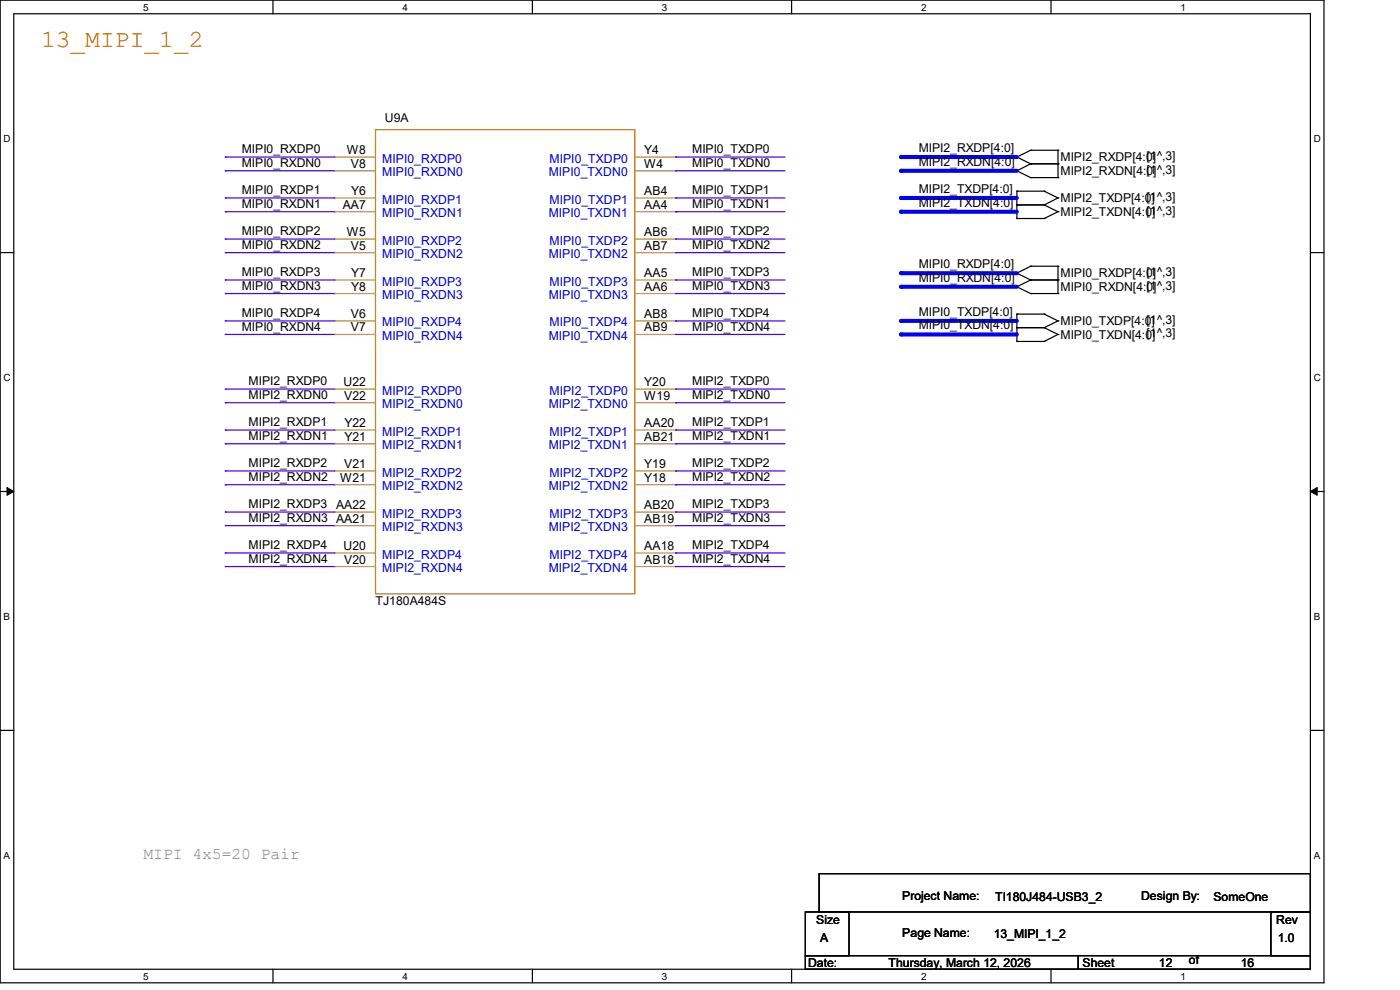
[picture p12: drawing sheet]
<svg xmlns="http://www.w3.org/2000/svg" width="297mm" height="210mm" viewBox="0 0 297 210" stroke-linecap="round" stroke-linejoin="round" font-family="sans-serif">
<path d="M0 0h280.9v208.5h-280.9zM2.9 2.9h275.1v202.7h-275.1z" fill="none" stroke="#000" stroke-width=".25"/>
<g fill="#fff">
<path d="M30.4 .3h1.1v2.4h-1.1z"/>
<path d="M30.4 205.9h1.1v2.3h-1.1z"/>
</g>
<path d="M57.9 0v2.9M57.9 205.6v2.9" fill="none" stroke="#000" stroke-width=".25"/>
<g fill="#fff">
<path d="M85.4 .3h1.1v2.4h-1.1z"/>
<path d="M85.4 205.9h1.1v2.3h-1.1z"/>
</g>
<path d="M112.9 0v2.9M112.9 205.6v2.9" fill="none" stroke="#000" stroke-width=".25"/>
<g fill="#fff">
<path d="M140.4 .3h1.2v2.4h-1.2z"/>
<path d="M140.4 205.9h1.2v2.3h-1.2z"/>
</g>
<path d="M167.9 0v2.9M167.9 205.6v2.9" fill="none" stroke="#000" stroke-width=".25"/>
<g fill="#fff">
<path d="M195.4 .3h1.2v2.4h-1.2z"/>
<path d="M195.4 205.9h1.2v2.3h-1.2z"/>
</g>
<path d="M223 0v2.9M223 205.6v2.9" fill="none" stroke="#000" stroke-width=".25"/>
<g fill="#fff">
<path d="M250.4 .3h1.2v2.4h-1.2z"/>
<path d="M250.4 205.9h1.2v2.3h-1.2z"/>
<path d="M.8 28.2h1.4v2.4h-1.4z"/>
<path d="M278.7 28.2h1.5v2.4h-1.5z"/>
<path d="M.8 78.9h1.4v2.3h-1.4z"/>
<path d="M278.7 78.9h1.5v2.3h-1.5z"/>
</g>
<path d="M0 53.6h2.9M278 53.6h2.9" fill="none" stroke="#000" stroke-width=".25"/>
<g fill="#fff">
<path d="M.8 129.6h1.3v2.3h-1.3z"/>
<path d="M278.7 129.6h1.4v2.3h-1.4z"/>
</g>
<path d="M0 104.3h2.9M278 104.3h2.9" fill="none" stroke="#000" stroke-width=".25"/>
<path d="M1.5 103.4l1.4 .9-1.4 .8zM278 104.3l1.4-.9v1.7z" fill="#000" stroke="#000" stroke-width=".21"/>
<g fill="#fff">
<path d="M.8 180.3h1.3v2.3h-1.3z"/>
<path d="M278.7 180.3h1.4v2.3h-1.4z"/>
</g>
<g fill="none" stroke="#000" stroke-width=".25">
<path d="M215.7 33.3h.1M215.7 36.2h.1M215.7 33.3l3 1.5M215.7 36.2l3 1.5M218.7 31.9h.1M218.7 34.8h.1M218.7 37.7h.1M218.7 31.9l-3 1.4M218.7 31.9h5.8M218.7 34.8h5.8M218.7 34.8l-3 1.4M218.7 37.7h5.8"/>
<path d="M224.5 31.9h.1M224.5 34.8h.1M224.5 37.7h.1M224.5 31.9v5.8M215.7 58h.1M215.7 43.5h.1M215.7 40.6h.1M215.7 46.4h.1M215.7 40.6v5.8M215.7 58l3 1.4M215.7 40.6h5.8M215.7 43.5h5.8"/>
<path d="M215.7 46.4h5.8M218.7 56.5h.1M218.7 59.4h.1M218.7 56.5l-3 1.5M218.7 56.5h5.8M218.7 59.4h5.8M218.7 59.4l-3 1.4M221.5 40.6h.1M221.5 43.5h.1M221.5 46.4h.1M221.5 40.6l3 1.4M221.5 43.5l3 1.4"/>
<path d="M224.5 56.5h.1M224.5 59.4h.1M224.5 42h.1M224.5 44.9h.1M224.5 56.5v5.8M224.5 42l-3 1.5M224.5 44.9l-3 1.5M215.7 69.5h.1M215.7 66.6h.1M215.7 72.4h.1M215.7 60.8h.1M215.7 66.6h5.8"/>
<path d="M215.7 69.5h5.8M215.7 66.6v5.8M215.7 72.4h5.8M215.7 60.8l3 1.5M218.7 62.3h.1M218.7 62.3h5.8M221.5 66.6h.1M221.5 69.5h.1M221.5 72.4h.1M221.5 66.6l3 1.5M221.5 69.5l3 1.5M224.5 68.1h.1"/>
<path d="M224.5 71h.1M224.5 62.3h.1M224.5 68.1l-3 1.4M224.5 71l-3 1.4M0 154.9h2.9M278 154.9h2.9M170.9 193.5h9.2v9.2h-9.2zM173.8 185.3h104.2v8.2h-104.2zM269.6 193.5h8.4v9.2h-8.4zM170.9 202.7h57.9v2.9h-57.9zM228.8 202.7h49.2v2.9h-49.2z"/>
</g>
<path d="M79.7 27.5h55v98.5h-55z" fill="none" stroke="#cc8006" stroke-width=".25"/>
<g fill="none" stroke="#a84" stroke-width=".25">
<path d="M71 33.3h.1M71 36.2h.1M71 33.3h8.7M71 36.2h8.7M134.7 33.3h8.6M134.7 36.2h8.6M143.3 33.3h.1M143.3 36.2h.1M71 42h.1M71 50.7h.1M71 59.4h.1M71 44.9h.1"/>
<path d="M71 53.6h.1M71 42h8.7M71 50.7h8.7M71 59.4h8.7M71 44.9h8.7M71 53.6h8.7M134.7 42h8.6M134.7 50.7h8.6M134.7 59.4h8.6M134.7 44.9h8.6M134.7 53.6h8.6M143.3 42h.1"/>
<path d="M143.3 50.7h.1M143.3 59.4h.1M143.3 44.9h.1M143.3 53.6h.1M71 68.1h.1M71 62.3h.1M71 71h.1M71 68.1h8.7M71 62.3h8.7M71 71h8.7M134.7 68.1h8.6M134.7 62.3h8.6"/>
<path d="M134.7 71h8.6M143.3 68.1h.1M143.3 62.3h.1M143.3 71h.1M71 82.5h.1M71 91.2h.1M71 99.9h.1M71 85.4h.1M71 94.1h.1M71 82.5h8.7M71 91.2h8.7M71 99.9h8.7"/>
<path d="M71 85.4h8.7M71 94.1h8.7M134.7 82.5h8.6M134.7 91.2h8.6M134.7 99.9h8.6M134.7 85.4h8.6M134.7 94.1h8.6M143.3 82.5h.1M143.3 91.2h.1M143.3 99.9h.1M143.3 85.4h.1M143.3 94.1h.1"/>
<path d="M71 108.6h.1M71 117.3h.1M71 102.8h.1M71 111.5h.1M71 108.6h8.7M71 117.3h8.7M71 102.8h8.7M71 111.5h8.7M134.7 108.6h8.6M134.7 117.3h8.6M134.7 102.8h8.6M134.7 111.5h8.6"/>
<path d="M143.3 108.6h.1M143.3 117.3h.1M143.3 102.8h.1M143.3 111.5h.1M71 120.2h.1M71 120.2h8.7M134.7 120.2h8.6M143.3 120.2h.1"/>
</g>
<path d="M191.1 68.1h24.6" fill="none" stroke="#00f" stroke-width=".85"/>
<circle cx="191.1" cy="68.1" r=".42" fill="#00f"/>
<path d="M191.1 71h24.6" fill="none" stroke="#00f" stroke-width=".85"/>
<circle cx="191.1" cy="71" r=".42" fill="#00f"/>
<path d="M191.1 58h24.6" fill="none" stroke="#00f" stroke-width=".85"/>
<circle cx="191.1" cy="58" r=".42" fill="#00f"/>
<path d="M191.1 60.8h24.6" fill="none" stroke="#00f" stroke-width=".85"/>
<circle cx="191.1" cy="60.8" r=".42" fill="#00f"/>
<path d="M191.1 42h24.6" fill="none" stroke="#00f" stroke-width=".85"/>
<circle cx="191.1" cy="42" r=".42" fill="#00f"/>
<path d="M191.1 44.9h24.6" fill="none" stroke="#00f" stroke-width=".85"/>
<circle cx="191.1" cy="44.9" r=".42" fill="#00f"/>
<path d="M191.1 33.3h24.6" fill="none" stroke="#00f" stroke-width=".85"/>
<circle cx="191.1" cy="33.3" r=".42" fill="#00f"/>
<path d="M191.1 36.2h24.6" fill="none" stroke="#00f" stroke-width=".85"/>
<circle cx="191.1" cy="36.2" r=".42" fill="#00f"/>
<g fill="none" stroke="#4200ff" stroke-width=".25">
<path d="M47.8 33.3h.1M47.8 36.2h.1M47.8 33.3h23.2M47.8 36.2h23.2M143.3 33.3h.1M143.3 36.2h.1M143.3 33.3h23.2M143.3 36.2h23.2M47.8 42h.1M47.8 44.9h.1M47.8 50.7h.1M47.8 53.6h.1"/>
<path d="M47.8 59.4h.1M47.8 42h23.2M47.8 44.9h23.2M47.8 50.7h23.2M47.8 53.6h23.2M47.8 59.4h23.2M143.3 42h.1M143.3 44.9h.1M143.3 50.7h.1M143.3 53.6h.1M143.3 59.4h.1M143.3 42h23.2"/>
<path d="M143.3 44.9h23.2M143.3 50.7h23.2M143.3 53.6h23.2M143.3 59.4h23.2M47.8 62.3h.1M47.8 68.1h.1M47.8 71h.1M47.8 62.3h23.2M47.8 68.1h23.2M47.8 71h23.2M143.3 62.3h.1M143.3 68.1h.1"/>
<path d="M143.3 71h.1M143.3 62.3h23.2M143.3 68.1h23.2M143.3 71h23.2M47.8 99.9h.1M47.8 91.2h.1M47.8 94.1h.1M47.8 82.5h.1M47.8 85.4h.1M47.8 99.9h23.2M47.8 91.2h23.2M47.8 94.1h23.2"/>
<path d="M47.8 82.5h23.2M47.8 85.4h23.2M143.3 82.5h.1M143.3 85.4h.1M143.3 91.2h.1M143.3 94.1h.1M143.3 99.9h.1M143.3 99.9h23.2M143.3 91.2h23.2M143.3 94.1h23.2M143.3 82.5h23.2M143.3 85.4h23.2"/>
<path d="M47.8 117.3h.1M47.8 108.6h.1M47.8 111.5h.1M47.8 102.8h.1M47.8 117.3h23.2M47.8 108.6h23.2M47.8 111.5h23.2M47.8 102.8h23.2M143.3 102.8h.1M143.3 108.6h.1M143.3 111.5h.1M143.3 117.3h.1"/>
<path d="M143.3 117.3h23.2M143.3 108.6h23.2M143.3 111.5h23.2M143.3 102.8h23.2M47.8 120.2h.1M47.8 120.2h23.2M143.3 120.2h.1M143.3 120.2h23.2"/>
</g>
<text font-size="5.2" fill="#f00" x="8.7" y="10">13_MIPI_1_2</text>
<text font-size="3.5" fill="#808080" x="30.4" y="182.3">MIPI 4x5=20 Pair</text>
<g font-size="2.6">
<text x="81.7" y="25.8">U9A</text>
<text x="51.3" y="32.5">MIPI0_RXDP0</text>
<text x="51.3" y="35.4">MIPI0_RXDN0</text>
<text x="73.6" y="32.7">W8</text>
<text x="74.5" y="35.6">V8</text>
<text x="136.7" y="32.7">Y4</text>
<text x="136.7" y="35.6">W4</text>
<text x="146.9" y="32.5">MIPI0_TXDP0</text>
<text x="146.9" y="35.4">MIPI0_TXDN0</text>
<text x="194.9" y="32.2">MIPI2_RXDP[4:0]</text>
<text x="194.9" y="35.1">MIPI2_RXDN[4:0]</text>
<text x="225" y="34.2">MIPI2_RXDP[4:0]</text>
<text x="243.2" y="33.9">[1^,3]</text>
<text x="51.3" y="41.2">MIPI0_RXDP1</text>
<text x="74.5" y="41.4">Y6</text>
<text x="136.7" y="41.4">AB4</text>
<text x="146.9" y="41.2">MIPI0_TXDP1</text>
<text x="194.9" y="40.9">MIPI2_TXDP[4:0]</text>
<text x="225" y="37.1">MIPI2_RXDN[4:0]</text>
<text x="243.2" y="36.8">[1^,3]</text>
<text x="51.3" y="44.1">MIPI0_RXDN1</text>
<text x="72.7" y="44.3">AA7</text>
<text x="136.7" y="44.3">AA4</text>
<text x="146.9" y="44.1">MIPI0_TXDN1</text>
<text x="194.9" y="43.8">MIPI2_TXDN[4:0]</text>
<text x="225" y="42.9">MIPI2_TXDP[4:0]</text>
<text x="225" y="45.8">MIPI2_TXDN[4:0]</text>
<text x="243.2" y="42.6">[1^,3]</text>
<text x="243.2" y="45.5">[1^,3]</text>
<text x="51.3" y="49.9">MIPI0_RXDP2</text>
<text x="51.3" y="52.8">MIPI0_RXDN2</text>
<text x="73.6" y="50.1">W5</text>
<text x="74.5" y="53">V5</text>
<text x="136.7" y="50.1">AB6</text>
<text x="136.7" y="53">AB7</text>
<text x="146.9" y="49.9">MIPI0_TXDP2</text>
<text x="146.9" y="52.8">MIPI0_TXDN2</text>
<text x="51.3" y="58.6">MIPI0_RXDP3</text>
<text x="74.5" y="58.8">Y7</text>
<text x="136.7" y="58.8">AA5</text>
<text x="146.9" y="58.6">MIPI0_TXDP3</text>
<text x="194.9" y="56.9">MIPI0_RXDP[4:0]</text>
<text x="194.9" y="59.7">MIPI0_RXDN[4:0]</text>
<text x="225" y="58.8">MIPI0_RXDP[4:0]</text>
<text x="243.2" y="58.5">[1^,3]</text>
<text x="51.3" y="61.5">MIPI0_RXDN3</text>
<text x="74.5" y="61.6">Y8</text>
<text x="136.7" y="61.6">AA6</text>
<text x="146.9" y="61.5">MIPI0_TXDN3</text>
<text x="225" y="61.7">MIPI0_RXDN[4:0]</text>
<text x="243.2" y="61.4">[1^,3]</text>
<text x="51.3" y="67.3">MIPI0_RXDP4</text>
<text x="51.3" y="70.1">MIPI0_RXDN4</text>
<text x="74.5" y="67.4">V6</text>
<text x="74.5" y="70.3">V7</text>
<text x="136.7" y="67.4">AB8</text>
<text x="136.7" y="70.3">AB9</text>
<text x="146.9" y="67.3">MIPI0_TXDP4</text>
<text x="146.9" y="70.1">MIPI0_TXDN4</text>
<text x="194.9" y="67">MIPI0_TXDP[4:0]</text>
<text x="194.9" y="69.8">MIPI0_TXDN[4:0]</text>
<text x="225" y="69">MIPI0_TXDP[4:0]</text>
<text x="225" y="71.8">MIPI0_TXDN[4:0]</text>
<text x="243.2" y="68.7">[1^,3]</text>
<text x="243.2" y="71.5">[1^,3]</text>
<text x="52.7" y="81.7">MIPI2_RXDP0</text>
<text x="72.9" y="81.9">U22</text>
<text x="136.7" y="81.9">Y20</text>
<text x="146.9" y="81.7">MIPI2_TXDP0</text>
<text x="52.7" y="84.6">MIPI2_RXDN0</text>
<text x="73" y="84.8">V22</text>
<text x="136.7" y="84.8">W19</text>
<text x="146.9" y="84.6">MIPI2_TXDN0</text>
<text x="52.7" y="90.4">MIPI2_RXDP1</text>
<text x="52.7" y="93.3">MIPI2_RXDN1</text>
<text x="73.1" y="90.6">Y22</text>
<text x="73.1" y="93.5">Y21</text>
<text x="136.7" y="90.6">AA20</text>
<text x="136.7" y="93.5">AB21</text>
<text x="146.9" y="90.4">MIPI2_TXDP1</text>
<text x="146.9" y="93.3">MIPI2_TXDN1</text>
<text x="52.7" y="99.1">MIPI2_RXDP2</text>
<text x="73" y="99.3">V21</text>
<text x="136.7" y="99.3">Y19</text>
<text x="146.9" y="99.1">MIPI2_TXDP2</text>
<text x="52.7" y="107.8">MIPI2_RXDP3</text>
<text x="52.7" y="102">MIPI2_RXDN2</text>
<text x="71.3" y="108">AA22</text>
<text x="72.1" y="102.2">W21</text>
<text x="136.7" y="108">AB20</text>
<text x="136.7" y="102.2">Y18</text>
<text x="146.9" y="102">MIPI2_TXDN2</text>
<text x="146.9" y="107.8">MIPI2_TXDP3</text>
<text x="52.7" y="110.7">MIPI2_RXDN3 AA21</text>
<text x="136.7" y="110.9">AB19</text>
<text x="146.9" y="110.7">MIPI2_TXDN3</text>
<text x="52.7" y="116.5">MIPI2_RXDP4</text>
<text x="52.7" y="119.4">MIPI2_RXDN4</text>
<text x="72.9" y="116.7">U20</text>
<text x="73" y="119.5">V20</text>
<text x="136.7" y="116.7">AA18</text>
<text x="136.7" y="119.5">AB18</text>
<text x="146.9" y="116.5">MIPI2_TXDP4</text>
<text x="146.9" y="119.4">MIPI2_TXDN4</text>
<text x="79.7" y="128.3">TJ180A484S</text>
<text x="191.4" y="190.8">Project Name:</text>
<text x="211.1" y="191.1">TI180J484-USB3_2</text>
<text x="242.1" y="190.8">Design By:</text>
<text x="257.4" y="191.1">SomeOne</text>
<text x="173.2" y="196.1">Size</text>
<text x="270.8" y="196.1">Rev</text>
<text x="174" y="199.8">A</text>
<text x="191.4" y="198.7">Page Name:</text>
<text x="210.8" y="199">13_MIPI_1_2</text>
<text x="271.1" y="199.8">1.0</text>
<text x="171.4" y="205.1">Date:</text>
<text x="188.5" y="205.1">Thursday, March 12, 2026</text>
<text x="229.7" y="205.1">Sheet</text>
<text x="245.9" y="205.1">12</text>
<text x="252.2" y="204.5">of</text>
<text x="263.2" y="205.1">16</text>
</g>
<g font-size="2.6" fill="#00c">
<text x="81.1" y="34.5">MIPI0_RXDP0</text>
<text x="116.6" y="34.5">MIPI0_TXDP0</text>
<text x="81.1" y="37.4">MIPI0_RXDN0</text>
<text x="116.4" y="37.4">MIPI0_TXDN0</text>
<text x="81.1" y="43.2">MIPI0_RXDP1</text>
<text x="81.1" y="46.1">MIPI0_RXDN1</text>
<text x="116.4" y="46.1">MIPI0_TXDN1</text>
<text x="116.6" y="43.2">MIPI0_TXDP1</text>
<text x="81.1" y="51.9">MIPI0_RXDP2</text>
<text x="116.6" y="51.9">MIPI0_TXDP2</text>
<text x="81.1" y="54.8">MIPI0_RXDN2</text>
<text x="116.4" y="54.8">MIPI0_TXDN2</text>
<text x="81.1" y="60.6">MIPI0_RXDP3</text>
<text x="81.1" y="63.5">MIPI0_RXDN3</text>
<text x="116.4" y="63.5">MIPI0_TXDN3</text>
<text x="116.6" y="60.6">MIPI0_TXDP3</text>
<text x="81.1" y="69.3">MIPI0_RXDP4</text>
<text x="116.6" y="69.3">MIPI0_TXDP4</text>
<text x="81.1" y="72.1">MIPI0_RXDN4</text>
<text x="116.4" y="72.1">MIPI0_TXDN4</text>
<text x="81.1" y="83.7">MIPI2_RXDP0</text>
<text x="116.6" y="83.7">MIPI2_TXDP0</text>
<text x="81.1" y="86.6">MIPI2_RXDN0</text>
<text x="116.4" y="86.6">MIPI2_TXDN0</text>
<text x="81.1" y="92.4">MIPI2_RXDP1</text>
<text x="81.1" y="95.3">MIPI2_RXDN1</text>
<text x="116.4" y="95.3">MIPI2_TXDN1</text>
<text x="116.6" y="92.4">MIPI2_TXDP1</text>
<text x="81.1" y="101.1">MIPI2_RXDP2</text>
<text x="116.6" y="101.1">MIPI2_TXDP2</text>
<text x="81.1" y="104">MIPI2_RXDN2</text>
<text x="116.4" y="104">MIPI2_TXDN2</text>
<text x="81.1" y="109.8">MIPI2_RXDP3</text>
<text x="81.1" y="112.7">MIPI2_RXDN3</text>
<text x="116.4" y="112.7">MIPI2_TXDN3</text>
<text x="116.6" y="109.8">MIPI2_TXDP3</text>
<text x="81.1" y="118.5">MIPI2_RXDP4</text>
<text x="116.6" y="118.5">MIPI2_TXDP4</text>
<text x="81.1" y="121.4">MIPI2_RXDN4</text>
<text x="116.4" y="121.4">MIPI2_TXDN4</text>
</g>
<g font-size="2.1">
<text x="30.4" y="2.2">5</text>
<text x="85.4" y="2.2">4</text>
<text x="140.4" y="2.2">3</text>
<text x="195.4" y="2.2">2</text>
<text x="250.4" y="2.2">1</text>
<text x=".8" y="30.1">D</text>
<text x="278.7" y="30.1">D</text>
<text x=".8" y="80.8">C</text>
<text x="278.7" y="80.8">C</text>
<text x=".8" y="131.5">B</text>
<text x="278.7" y="131.5">B</text>
<text x=".8" y="182.2">A</text>
<text x="278.7" y="182.2">A</text>
<text x="30.4" y="207.8">5</text>
<text x="85.4" y="207.8">4</text>
<text x="140.4" y="207.8">3</text>
<text x="195.4" y="207.8">2</text>
<text x="250.4" y="207.8">1</text>
</g>
</svg>
